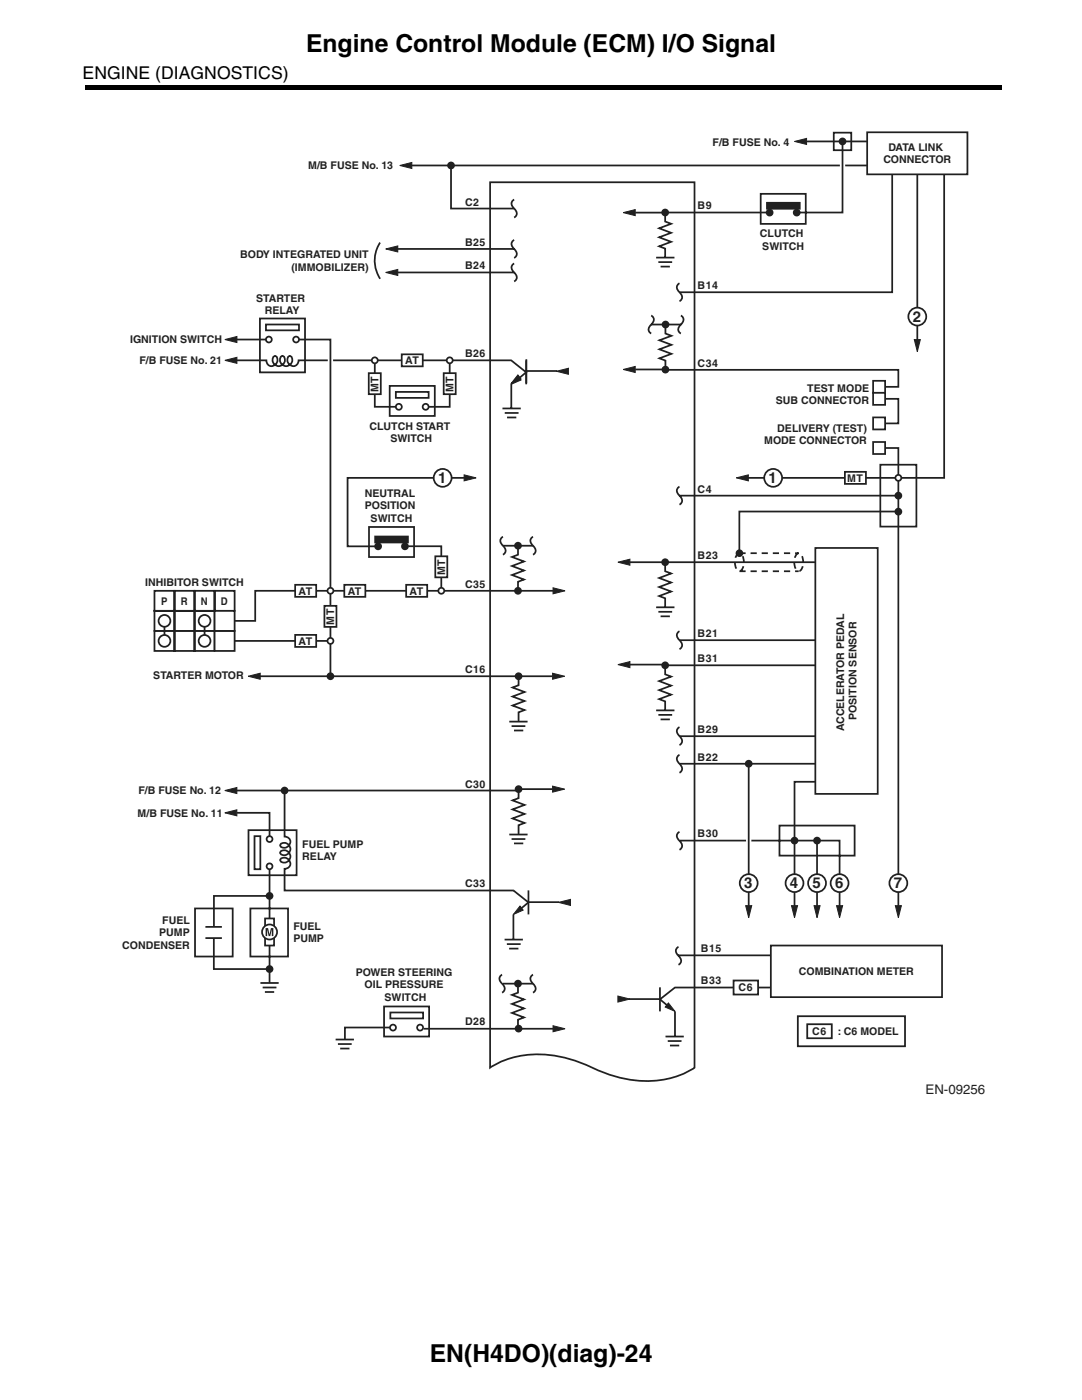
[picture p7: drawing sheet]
<svg xmlns="http://www.w3.org/2000/svg" width="216mm" height="279mm" viewBox="0 0 216 279" stroke-linecap="round" stroke-linejoin="round" font-family="sans-serif">
<path d="M17 17h183v.8h-183z" fill="#000"/>
<path d="M38.9 181.3h7.5v9.6h-7.5z" fill="none" stroke="#231f20" stroke-width=".35"/>
<path d="M92.6 94.8l2.4 .6-2.4 .6z" fill="#231f20"/>
<path d="M92.6 94.8l2.4 .6-2.4 .6z" fill="none" stroke="#231f20" stroke-width=".2"/>
<path d="M183.1 34.1v34.1M132.8 112.2h30.5M132.8 132.8h30.5M135.6 127.8h28.1M135.6 147h27.7M135.6 152.5h27.7M163.6 156.1h-5v25.6" fill="none" stroke="#231f20" stroke-width=".35"/>
<circle cx="90" cy="33" r=".59" fill="#231f20"/>
<circle cx="90" cy="33" r=".59" fill="none" stroke="#231f20" stroke-width=".35"/>
<circle cx="179.3" cy="102.1" r=".6" fill="#231f20"/>
<circle cx="179.3" cy="102.1" r=".6" fill="none" stroke="#231f20" stroke-width=".35"/>
<circle cx="132.8" cy="64.8" r=".6" fill="#231f20"/>
<g fill="none" stroke="#231f20" stroke-width=".35">
<path d="M175.7 92.8h7.2v12.3h-7.2zM76.7 200.9h9v6h-9zM77.9 202.1h6.6v1.2h-6.6z"/>
<circle cx="132.8" cy="64.8" r=".6"/>
</g>
<circle cx="78.4" cy="205.1" r=".59" fill="#fff"/>
<circle cx="78.4" cy="205.1" r=".59" fill="none" stroke="#231f20" stroke-width=".35"/>
<circle cx="83.9" cy="205.1" r=".59" fill="#fff"/>
<g fill="none" stroke="#231f20" stroke-width=".35">
<path d="M178.9 102.1h-31.3v8.4M67 207.5h3.6M67.5 208.4h2.7M67.9 209.3h1.9"/>
<circle cx="83.9" cy="205.1" r=".59"/>
</g>
<circle cx="147.6" cy="110.4" r=".58" fill="#231f20"/>
<circle cx="147.6" cy="110.4" r=".58" fill="none" stroke="#231f20" stroke-width=".35"/>
<path d="M79.8 33l2.4-.6v1.2z" fill="#231f20"/>
<path d="M79.8 33l2.4-.6v1.2z" fill="none" stroke="#231f20" stroke-width=".2"/>
<path d="M178.7 180.8h1.2l-.6 2.4z" fill="#231f20"/>
<path d="M178.7 180.8h1.2l-.6 2.4z" fill="none" stroke="#231f20" stroke-width=".2"/>
<path d="M102.6 39.8l-.1 .1a.88 .88 0 0 0-.3 1.2l.8 1.1a.9 .9 0 0 1-.4 1.2M135.6 56.5l-.1 .1a.88 .88 0 0 0-.3 1.2l.8 1.1a.9 .9 0 0 1-.4 1.2M174.3 88.2h2.4v2.4h-2.4zM135.6 126h-.1a.88 .88 0 0 0-.3 1.2l.8 1.1a.9 .9 0 0 1-.4 1.3" fill="none" stroke="#231f20" stroke-width=".35"/>
<circle cx="132.8" cy="112.2" r=".6" fill="#231f20"/>
<g fill="none" stroke="#231f20" stroke-width=".35">
<path d="M132.8 112.2v1.8l1.2 .5-2.4 .9 2.4 .9-2.4 .9 2.4 .9-2.4 .9 1.2 .4v1.8M131 121.2h3.6M131.4 122.1h2.8M131.9 123h1.8"/>
<circle cx="132.8" cy="112.2" r=".6"/>
</g>
<circle cx="132.8" cy="73.8" r=".6" fill="#231f20"/>
<g fill="none" stroke="#231f20" stroke-width=".35">
<path d="M132.8 64.8v1.8l1.2 .4-2.4 .9 2.4 .9-2.4 .9 2.4 .9-2.4 .9 1.2 .5v1.8"/>
<circle cx="132.8" cy="73.8" r=".6"/>
</g>
<circle cx="132.8" cy="42.4" r=".6" fill="#231f20"/>
<g fill="none" stroke="#231f20" stroke-width=".35">
<path d="M131 51.4h3.6M131.4 52.3h2.8M131.9 53.2h1.8M132.8 42.4v1.8l1.2 .5-2.4 .9 2.4 .9-2.4 .9 2.4 .9-2.4 .9 1.2 .4v1.8"/>
<circle cx="132.8" cy="42.4" r=".6"/>
</g>
<circle cx="132.8" cy="132.8" r=".6" fill="#231f20"/>
<g fill="none" stroke="#231f20" stroke-width=".35">
<path d="M81.9 33h92M90 33v8.6h12.6M178.1 34.6v23.7h-42.5M188.5 34.1v61.3h-9.2M133.4 42.4h19.6M132.8 73.8h46.5v3.4h-3.3M176 79.6h3.3v4.9h-3.3M176.8 89.4h2.5v91.7M132.8 132.8v1.8l1.2 .5-2.4 .9 2.4 .9-2.4 .9 2.4 .9-2.4 .9 1.2 .4v1.8M131 141.8h3.6M131.4 142.7h2.8M131.9 143.6h1.8"/>
<path d="M135.6 150.7h-.1a.88 .88 0 0 0-.3 1.2l.8 1.1a.9 .9 0 0 1-.4 1.3M135.6 145.1l-.1 .1a.88 .88 0 0 0-.3 1.2l.8 1.1a.9 .9 0 0 1-.4 1.2"/>
<circle cx="132.8" cy="132.8" r=".6"/>
</g>
<circle cx="149.4" cy="152.5" r=".6" fill="#231f20"/>
<circle cx="149.4" cy="152.5" r=".6" fill="none" stroke="#231f20" stroke-width=".35"/>
<circle cx="179.3" cy="176.3" r="1.79" fill="#fff"/>
<g fill="none" stroke="#231f20" stroke-width=".35">
<path d="M149.1 95.4h30.2M77.8 205.1h-9v2.4"/>
<circle cx="179.3" cy="176.3" r="1.79"/>
</g>
<path d="M168.6 94.2h4.2v2.4h-4.2z" fill="#fff"/>
<path d="M168.6 94.2h4.2v2.4h-4.2z" fill="none" stroke="#231f20" stroke-width=".35"/>
<circle cx="179.3" cy="95.4" r=".6" fill="#fff"/>
<circle cx="179.3" cy="95.4" r=".6" fill="none" stroke="#231f20" stroke-width=".35"/>
<path d="M162.7 109.4h12.5v49.1h-12.5z" fill="#fff"/>
<path d="M162.7 109.4h12.5v49.1h-12.5z" fill="none" stroke="#231f20" stroke-width=".35"/>
<circle cx="179.3" cy="98.9" r=".6" fill="#231f20"/>
<g fill="none" stroke="#231f20" stroke-width=".35">
<path d="M151.8 38.7h9v6h-9zM168.2 28.3v14.1h-8.9M135.6 97.1l-.1 .1a.88 .88 0 0 0-.3 1.2l.8 1.1a.9 .9 0 0 1-.4 1.2M135.6 98.9h43.7"/>
<circle cx="179.3" cy="98.9" r=".6"/>
</g>
<path d="M147.3 110.5l.3-.1a1.96 1.96 0 0 1 .8 2.4 1.01 1.01 0 0 1-1.1 1.1 2.7 2.7 0 0 1 0-3.4zM147.6 110.4h11.8M147.6 114h11.8M159.2 110.5l.2-.1a1.96 1.96 0 0 1 .9 2.4 1.01 1.01 0 0 1-1.1 1.1 2.7 2.7 0 0 1 0-3.4z" fill="none" stroke="#231f20" stroke-width=".35" stroke-dasharray="1.2 1" stroke-linecap="butt"/>
<path d="M168.2 31.8v2.9" fill="none" stroke="#fff" stroke-width="1.1" stroke-linecap="butt"/>
<path d="M153.1 40.5h6.5v1.2h-6.5z" fill="#231f20"/>
<path d="M153.1 40.5h6.5v1.2h-6.5z" fill="none" stroke="#231f20" stroke-width=".35"/>
<circle cx="153.6" cy="42.4" r=".59" fill="#231f20"/>
<circle cx="153.6" cy="42.4" r=".59" fill="none" stroke="#231f20" stroke-width=".35"/>
<circle cx="159" cy="42.4" r=".6" fill="#231f20"/>
<circle cx="159" cy="42.4" r=".6" fill="none" stroke="#231f20" stroke-width=".35"/>
<circle cx="103.5" cy="205.3" r=".6" fill="#231f20"/>
<g fill="none" stroke="#231f20" stroke-width=".35">
<path d="M100.2 194.6h-.1a.88 .88 0 0 0-.3 1.2l.8 1.1a.9 .9 0 0 1-.4 1.3M106.4 194.6h-.1a.88 .88 0 0 0-.3 1.2l.8 1.1a.9 .9 0 0 1-.4 1.3"/>
<circle cx="103.5" cy="205.3" r=".6"/>
</g>
<circle cx="103.4" cy="196.4" r=".6" fill="#231f20"/>
<g fill="none" stroke="#231f20" stroke-width=".35">
<path d="M103.4 196.4v1.8l-1.2 .4 2.4 .9-2.4 .9 2.4 .9-2.4 .9 2.4 .9-1.2 .5v1.2"/>
<circle cx="103.4" cy="196.4" r=".6"/>
</g>
<path d="M110.4 204.8l2.4 .6-2.4 .6z" fill="#231f20"/>
<path d="M110.4 204.8l2.4 .6-2.4 .6z" fill="none" stroke="#231f20" stroke-width=".2"/>
<path d="M126.8 42.4h5.9M100.4 196.4h6M84.6 205.4h25.8" fill="none" stroke="#231f20" stroke-width=".35"/>
<path d="M124.4 42.4l2.4-.6v1.2z" fill="#231f20"/>
<path d="M124.4 42.4l2.4-.6v1.2z" fill="none" stroke="#231f20" stroke-width=".2"/>
<path d="M126.8 73.8h5.9" fill="none" stroke="#231f20" stroke-width=".35"/>
<path d="M124.4 73.8l2.4-.6v1.2z" fill="#231f20"/>
<path d="M124.4 73.8l2.4-.6v1.2z" fill="none" stroke="#231f20" stroke-width=".2"/>
<path d="M125.7 112.2h7" fill="none" stroke="#231f20" stroke-width=".35"/>
<path d="M123.3 112.2l2.4-.6v1.2z" fill="#231f20"/>
<path d="M123.3 112.2l2.4-.6v1.2z" fill="none" stroke="#231f20" stroke-width=".2"/>
<path d="M125.7 132.7h7" fill="none" stroke="#231f20" stroke-width=".35"/>
<path d="M123.3 132.7l2.4-.6v1.2z" fill="#231f20"/>
<path d="M123.3 132.7l2.4-.6v1.2z" fill="none" stroke="#231f20" stroke-width=".2"/>
<path d="M130 63h.1a.88 .88 0 0 1 .3 1.2l-.8 1.1a.89 .89 0 0 0 .4 1.3M130 64.8h6M135.9 63h.1a.88 .88 0 0 1 .3 1.2l-.8 1.1a.9 .9 0 0 0 .4 1.3" fill="none" stroke="#231f20" stroke-width=".35"/>
<path d="M158.6 28.2l2.4-.6v1.2z" fill="#231f20"/>
<path d="M158.6 28.2l2.4-.6v1.2z" fill="none" stroke="#231f20" stroke-width=".2"/>
<path d="M160.4 28.2h14" fill="none" stroke="#231f20" stroke-width=".35"/>
<circle cx="168.2" cy="28.2" r=".6" fill="#231f20"/>
<g fill="none" stroke="#231f20" stroke-width=".35">
<path d="M46.7 71.9h6.5a1.09 1.09 0 0 0 1.6 1 1.09 1.09 0 0 0 .1-1.8 1.11 1.11 0 0 0-.4 1.3 1.11 1.11 0 0 0 1.1 .7 1.14 1.14 0 0 0 1.2-.8 1.14 1.14 0 0 0-.4-1.3 1.14 1.14 0 0 0-.4 1.5 1.14 1.14 0 0 0 1.5 .5 1.08 1.08 0 0 0 .8-.8 1.08 1.08 0 0 0-.5-1.1 1.1 1.1 0 0 0 .2 1.8 1.1 1.1 0 0 0 1.6-1h42.4l3 2.4-1.5 1.3M105 71.9v4.8"/>
<circle cx="168.2" cy="28.2" r=".6"/>
</g>
<path d="M103.3 75l.7 .9-2 .8z" fill="#231f20"/>
<path d="M103.3 75l.7 .9-2 .8z" fill="none" stroke="#231f20" stroke-width=".2"/>
<path d="M66 71.1v1.8" fill="none" stroke="#fff" stroke-width="1.1" stroke-linecap="butt"/>
<path d="M46.3 127.9h19.6M51.7 135h51.9" fill="none" stroke="#231f20" stroke-width=".35"/>
<circle cx="66" cy="135" r=".6" fill="#231f20"/>
<circle cx="66" cy="135" r=".6" fill="none" stroke="#231f20" stroke-width=".35"/>
<path d="M44.9 67.8l2.4-.6v1.2z" fill="#231f20"/>
<path d="M44.9 67.8l2.4-.6v1.2z" fill="none" stroke="#231f20" stroke-width=".2"/>
<path d="M49.5 135l2.4-.6v1.2z" fill="#231f20"/>
<path d="M49.5 135l2.4-.6v1.2z" fill="none" stroke="#231f20" stroke-width=".2"/>
<path d="M44.9 71.9l2.4-.6v1.2z" fill="#231f20"/>
<path d="M44.9 71.9l2.4-.6v1.2z" fill="none" stroke="#231f20" stroke-width=".2"/>
<path d="M46.8 67.8h6.9M59.1 67.8h6.9v67.2M74.8 71.9v9.3h4.8M89.8 72v9.2h-4.8" fill="none" stroke="#231f20" stroke-width=".35"/>
<path d="M73.6 74.5h2.4v4.2h-2.4z" fill="#fff"/>
<path d="M73.6 74.5h2.4v4.2h-2.4z" fill="none" stroke="#231f20" stroke-width=".35"/>
<path d="M88.6 74.5h2.4v4.2h-2.4z" fill="#fff"/>
<path d="M77.8 77h9v6h-9zM79 78.2h6.6v1.2h-6.6zM88.6 74.5h2.4v4.2h-2.4z" fill="none" stroke="#231f20" stroke-width=".35"/>
<circle cx="79.6" cy="81.2" r=".59" fill="#fff"/>
<circle cx="79.6" cy="81.2" r=".59" fill="none" stroke="#231f20" stroke-width=".35"/>
<circle cx="85" cy="81.2" r=".6" fill="#fff"/>
<circle cx="85" cy="81.2" r=".6" fill="none" stroke="#231f20" stroke-width=".35"/>
<path d="M80.2 70.7h4.2v2.4h-4.2z" fill="#fff"/>
<path d="M80.2 70.7h4.2v2.4h-4.2z" fill="none" stroke="#231f20" stroke-width=".35"/>
<circle cx="74.8" cy="71.9" r=".6" fill="#fff"/>
<circle cx="74.8" cy="71.9" r=".6" fill="none" stroke="#231f20" stroke-width=".35"/>
<circle cx="89.8" cy="71.9" r=".6" fill="#fff"/>
<g fill="none" stroke="#231f20" stroke-width=".35">
<path d="M102.1 76.5v5.1M100.3 81.5h3.6M100.8 82.4h2.7M101.2 83.3h1.9"/>
<circle cx="89.8" cy="71.9" r=".6"/>
</g>
<path d="M111.1 74.1l2.4-.6v1.2z" fill="#231f20"/>
<path d="M111.1 74.1l2.4-.6v1.2z" fill="none" stroke="#231f20" stroke-width=".2"/>
<path d="M105.1 71.7v4.8" fill="none" stroke="#231f20" stroke-width=".35"/>
<path d="M103.4 74.8l.6 .9-1.9 .8z" fill="#231f20"/>
<path d="M103.4 74.8l.6 .9-1.9 .8z" fill="none" stroke="#231f20" stroke-width=".2"/>
<path d="M105.1 74.1h6.1M101.7 144.1h3.6M102.1 145h2.8M102.6 145.8h1.8" fill="none" stroke="#231f20" stroke-width=".35"/>
<circle cx="103.5" cy="135" r=".6" fill="#231f20"/>
<g fill="none" stroke="#231f20" stroke-width=".35">
<path d="M110.3 135h-6.8v1.8l-1.2 .4 2.4 .9-2.4 .9 2.4 .9-2.4 .9 2.4 .9-1.2 .5v1.9"/>
<circle cx="103.5" cy="135" r=".6"/>
</g>
<path d="M110.3 134.4l2.4 .6-2.4 .6z" fill="#231f20"/>
<path d="M110.3 134.4l2.4 .6-2.4 .6z" fill="none" stroke="#231f20" stroke-width=".2"/>
<path d="M100.4 107.1l-.1 .1a.88 .88 0 0 0-.3 1.2l.8 1.1a.89 .89 0 0 1-.4 1.2M103.5 117.9h-52.6v6h-5.3M106.4 107.1l-.1 .1a.88 .88 0 0 0-.3 1.2l.8 1.1a.89 .89 0 0 1-.4 1.2" fill="none" stroke="#231f20" stroke-width=".35"/>
<circle cx="103.4" cy="108.9" r=".6" fill="#231f20"/>
<circle cx="103.4" cy="108.9" r=".6" fill="none" stroke="#231f20" stroke-width=".35"/>
<circle cx="103.4" cy="117.9" r=".6" fill="#231f20"/>
<g fill="none" stroke="#231f20" stroke-width=".35">
<path d="M103.4 108.9v1.8l-1.2 .5 2.4 .9-2.4 .9 2.4 .9-2.4 .9 2.4 .9-1.2 .4v1.2"/>
<circle cx="103.4" cy="117.9" r=".6"/>
</g>
<path d="M110.4 117.3l2.4 .6-2.4 .6z" fill="#231f20"/>
<path d="M110.4 117.3l2.4 .6-2.4 .6z" fill="none" stroke="#231f20" stroke-width=".2"/>
<path d="M100.4 108.9h6M103.4 117.9h7" fill="none" stroke="#231f20" stroke-width=".35"/>
<path d="M58.9 126.7h4.2v2.4h-4.2z" fill="#fff"/>
<path d="M58.9 126.7h4.2v2.4h-4.2z" fill="none" stroke="#231f20" stroke-width=".35"/>
<path d="M58.9 116.7h4.2v2.4h-4.2z" fill="#fff"/>
<path d="M58.9 116.7h4.2v2.4h-4.2zM73.7 105.2h9v6h-9z" fill="none" stroke="#231f20" stroke-width=".35"/>
<path d="M74.9 107.1h6.5v1.2h-6.5z" fill="#231f20"/>
<path d="M74.9 107.1h6.5v1.2h-6.5z" fill="none" stroke="#231f20" stroke-width=".35"/>
<circle cx="75.5" cy="109.1" r=".59" fill="#231f20"/>
<circle cx="75.5" cy="109.1" r=".59" fill="none" stroke="#231f20" stroke-width=".35"/>
<circle cx="80.8" cy="109.1" r=".59" fill="#231f20"/>
<circle cx="80.8" cy="109.1" r=".59" fill="none" stroke="#231f20" stroke-width=".35"/>
<path d="M68.7 116.7h4.2v2.4h-4.2z" fill="#fff"/>
<path d="M68.7 116.7h4.2v2.4h-4.2z" fill="none" stroke="#231f20" stroke-width=".35"/>
<path d="M81.1 116.7h4.2v2.4h-4.2z" fill="#fff"/>
<path d="M93 95.4h-23.6v13.7h5.5M81.1 116.7h4.2v2.4h-4.2zM81.5 109h6.6v8.9" fill="none" stroke="#231f20" stroke-width=".35"/>
<circle cx="154.3" cy="95.4" r="1.79" fill="#fff"/>
<circle cx="154.3" cy="95.4" r="1.79" fill="none" stroke="#231f20" stroke-width=".35"/>
<circle cx="88.4" cy="95.4" r="1.79" fill="#fff"/>
<circle cx="88.4" cy="95.4" r="1.79" fill="none" stroke="#231f20" stroke-width=".35"/>
<path d="M86.9 111.1h2.4v4.2h-2.4z" fill="#fff"/>
<path d="M86.9 111.1h2.4v4.2h-2.4z" fill="none" stroke="#231f20" stroke-width=".35"/>
<circle cx="88.1" cy="117.9" r=".6" fill="#fff"/>
<g fill="none" stroke="#231f20" stroke-width=".35">
<path d="M30.8 125.9h4v4h-4zM32.8 123.9v4M34.8 125.9h4v4h-4zM38.8 125.9h4v4h-4zM40.8 123.9v4"/>
<circle cx="88.1" cy="117.9" r=".6"/>
</g>
<path d="M42.8 125.9h4v4h-4z" fill="#fff"/>
<path d="M30.8 117.9h4v4h-4zM34.8 117.9h4v4h-4zM38.8 117.9h4v4h-4zM42.8 117.9h4v4h-4zM30.8 121.9h4v4h-4zM34.8 121.9h4v4h-4zM38.8 121.9h4v4h-4zM42.8 125.9h4v4h-4z" fill="none" stroke="#231f20" stroke-width=".35"/>
<path d="M42.8 121.9h4v4h-4z" fill="#fff"/>
<path d="M42.8 121.9h4v4h-4z" fill="none" stroke="#231f20" stroke-width=".35"/>
<circle cx="32.8" cy="127.9" r="1.18" fill="#fff"/>
<circle cx="32.8" cy="127.9" r="1.18" fill="none" stroke="#231f20" stroke-width=".35"/>
<circle cx="40.8" cy="127.9" r="1.18" fill="#fff"/>
<circle cx="40.8" cy="127.9" r="1.18" fill="none" stroke="#231f20" stroke-width=".35"/>
<circle cx="32.8" cy="123.9" r="1.18" fill="#fff"/>
<circle cx="32.8" cy="123.9" r="1.18" fill="none" stroke="#231f20" stroke-width=".35"/>
<circle cx="40.8" cy="123.9" r="1.18" fill="#fff"/>
<circle cx="40.8" cy="123.9" r="1.18" fill="none" stroke="#231f20" stroke-width=".35"/>
<circle cx="66" cy="117.9" r=".6" fill="#fff"/>
<circle cx="66" cy="117.9" r=".6" fill="none" stroke="#231f20" stroke-width=".35"/>
<path d="M64.8 120.9h2.4v4.2h-2.4z" fill="#fff"/>
<path d="M64.8 120.9h2.4v4.2h-2.4z" fill="none" stroke="#231f20" stroke-width=".35"/>
<circle cx="66" cy="127.9" r=".6" fill="#fff"/>
<g fill="none" stroke="#231f20" stroke-width=".35">
<path d="M97.8 36.4h40.8v176.7a17.7 17.7 0 0 1-13.4 2.3 38.5 38.5 0 0 1-9.4-3.3 20.1 20.1 0 0 0-17.1 .5l-.9 .5z"/>
<circle cx="66" cy="127.9" r=".6"/>
</g>
<path d="M174.3 76h2.4v2.4h-2.4z" fill="#fff"/>
<path d="M174.3 76h2.4v2.4h-2.4z" fill="none" stroke="#231f20" stroke-width=".35"/>
<path d="M174.3 78.4h2.4v2.4h-2.4z" fill="#fff"/>
<path d="M174.3 78.4h2.4v2.4h-2.4z" fill="none" stroke="#231f20" stroke-width=".35"/>
<path d="M174.3 83.3h2.4v2.4h-2.4z" fill="#fff"/>
<path d="M174.3 83.3h2.4v2.4h-2.4z" fill="none" stroke="#231f20" stroke-width=".35"/>
<path d="M173.1 26.4h20v8.4h-20z" fill="#fff"/>
<path d="M173.1 26.4h20v8.4h-20zM53.1 64.8h6.6v1.1h-6.6z" fill="none" stroke="#231f20" stroke-width=".35"/>
<circle cx="53.7" cy="67.8" r=".58" fill="#fff"/>
<g fill="none" stroke="#231f20" stroke-width=".35">
<path d="M51.9 63.6h9v10.7h-9z"/>
<circle cx="53.7" cy="67.8" r=".58"/>
</g>
<circle cx="59.1" cy="67.8" r=".58" fill="#fff"/>
<circle cx="59.1" cy="67.8" r=".58" fill="none" stroke="#231f20" stroke-width=".35"/>
<circle cx="56.8" cy="157.8" r=".59" fill="#231f20"/>
<g fill="none" stroke="#231f20" stroke-width=".35">
<path d="M52 196.2h3.6M52.4 197.1h2.8M52.9 198h1.8"/>
<circle cx="56.8" cy="157.8" r=".59"/>
</g>
<path d="M44.9 157.8l2.4-.6v1.2z" fill="#231f20"/>
<path d="M44.9 157.8l2.4-.6v1.2z" fill="none" stroke="#231f20" stroke-width=".2"/>
<path d="M44.9 162.3l2.4-.6v1.2z" fill="#231f20"/>
<path d="M44.9 162.3l2.4-.6v1.2z" fill="none" stroke="#231f20" stroke-width=".2"/>
<path d="M46.7 157.8h56.9M47.3 162.3h6.5v5.2M53.8 173v23.3M50 181.3h7.5v9.6h-7.5z" fill="none" stroke="#231f20" stroke-width=".35"/>
<path d="M52.9 183.3h1.8v5.4h-1.8z" fill="#fff"/>
<path d="M52.9 183.3h1.8v5.4h-1.8z" fill="none" stroke="#231f20" stroke-width=".35"/>
<circle cx="53.8" cy="186" r="1.5" fill="#fff"/>
<circle cx="53.8" cy="186" r="1.5" fill="none" stroke="#231f20" stroke-width=".35"/>
<path d="M53 185.3h.5l.3 1.2 .3-1.2h.5v1.6h-.3v-1.4l-.3 1.4h-.4l-.3-1.4v1.4h-.3z" fill="#231f20"/>
<path d="M102.5 177.7l3 2.4-1.6 1.3M102.6 168.4h1.8M100.7 187.6h3.7M101.2 188.5h2.7M101.6 189.4h1.9M102.5 182.5v5.1" fill="none" stroke="#231f20" stroke-width=".35"/>
<path d="M111.5 180.1l2.4-.6v1.2z" fill="#231f20"/>
<path d="M111.5 180.1l2.4-.6v1.2z" fill="none" stroke="#231f20" stroke-width=".2"/>
<path d="M105.5 177.7v4.8" fill="none" stroke="#231f20" stroke-width=".35"/>
<path d="M103.8 180.9l.6 .8-1.9 .8z" fill="#231f20"/>
<path d="M103.8 180.9l.6 .8-1.9 .8z" fill="none" stroke="#231f20" stroke-width=".2"/>
<path d="M101.7 166.6h3.6M102.1 167.5h2.8M105.5 180.1h6.1" fill="none" stroke="#231f20" stroke-width=".35"/>
<circle cx="103.5" cy="157.5" r=".6" fill="#231f20"/>
<g fill="none" stroke="#231f20" stroke-width=".35">
<path d="M110.3 157.5h-6.8v1.8l-1.2 .5 2.4 .9-2.4 .9 2.4 .9-2.4 .9 2.4 .9-1.2 .4v1.9"/>
<circle cx="103.5" cy="157.5" r=".6"/>
</g>
<path d="M110.3 156.9l2.4 .6-2.4 .6z" fill="#231f20"/>
<path d="M110.3 156.9l2.4 .6-2.4 .6z" fill="none" stroke="#231f20" stroke-width=".2"/>
<path d="M50.8 166.9h1.2v6.6h-1.2z" fill="none" stroke="#231f20" stroke-width=".35"/>
<circle cx="53.8" cy="172.9" r=".58" fill="#fff"/>
<g fill="none" stroke="#231f20" stroke-width=".35">
<path d="M49.6 165.7h9.6v9h-9.6z"/>
<circle cx="53.8" cy="172.9" r=".58"/>
</g>
<circle cx="53.8" cy="167.5" r=".58" fill="#fff"/>
<g fill="none" stroke="#231f20" stroke-width=".35">
<path d="M56.8 158v9a1.1 1.1 0 0 1 1 1.6 1.1 1.1 0 0 1-1.9 .2 1.11 1.11 0 0 1 1.3-.5 1.11 1.11 0 0 1 .8 1.2 1.13 1.13 0 0 1-.8 1.1 1.13 1.13 0 0 1-1.3-.4 1.16 1.16 0 0 1 1.6-.2 1.16 1.16 0 0 1 .2 1.6 1.03 1.03 0 0 1-1.8 .1 1.09 1.09 0 0 1 1.9 .1 1.09 1.09 0 0 1-1 1.6v4.4h45.8"/>
<circle cx="53.8" cy="167.5" r=".58"/>
</g>
<path d="M182.5 67.8h1.2l-.6 2.4z" fill="#231f20"/>
<path d="M182.5 67.8h1.2l-.6 2.4z" fill="none" stroke="#231f20" stroke-width=".2"/>
<circle cx="183.1" cy="63.2" r="1.79" fill="#fff"/>
<g fill="none" stroke="#231f20" stroke-width=".35">
<path d="M75.9 48.4a6.6 6.6 0 0 0 0 7.3M78.7 49.7h23.9M78.7 54.4h23.9M102.6 47.9h-.1a.88 .88 0 0 0-.3 1.2l.8 1.1a.9 .9 0 0 1-.4 1.3M102.6 52.6h-.1a.88 .88 0 0 0-.3 1.2l.8 1.1a.9 .9 0 0 1-.4 1.3"/>
<circle cx="183.1" cy="63.2" r="1.79"/>
</g>
<path d="M77 49.7l2.4-.6v1.2z" fill="#231f20"/>
<path d="M77 49.7l2.4-.6v1.2z" fill="none" stroke="#231f20" stroke-width=".2"/>
<path d="M77 54.4l2.4-.6v1.2z" fill="#231f20"/>
<path d="M77 54.4l2.4-.6v1.2z" fill="none" stroke="#231f20" stroke-width=".2"/>
<path d="M135.4 190.7h20M135.4 189l-.1 .1a.88 .88 0 0 0-.3 1.1l.8 1.2a.9 .9 0 0 1-.4 1.2M132.8 206.9h3.7M133.3 207.8h2.7M133.7 208.7h1.9M134.7 201.9v5" fill="none" stroke="#231f20" stroke-width=".35"/>
<path d="M123.3 198.8l2.4 .6-2.4 .6z" fill="#231f20"/>
<path d="M123.3 198.8l2.4 .6-2.4 .6z" fill="none" stroke="#231f20" stroke-width=".2"/>
<path d="M131.7 197.1v4.8" fill="none" stroke="#231f20" stroke-width=".35"/>
<path d="M133.4 200.2l1.3 1.7-1.9-.9z" fill="#231f20"/>
<path d="M133.4 200.2l1.3 1.7-1.9-.9z" fill="none" stroke="#231f20" stroke-width=".2"/>
<path d="M125.6 199.4h6.1M154.7 197.1h-20l-3 2.4 1.6 1.3" fill="none" stroke="#231f20" stroke-width=".35"/>
<path d="M153.9 188.7h34.1v10.3h-34.1z" fill="#fff"/>
<path d="M135.6 166l-.1 .1a.88 .88 0 0 0-.3 1.2l.8 1.1a.9 .9 0 0 1-.4 1.2M135.7 167.8h31.9v13.9M155.6 164.8h15v6h-15zM153.9 188.7h34.1v10.3h-34.1z" fill="none" stroke="#231f20" stroke-width=".35"/>
<circle cx="163.1" cy="167.8" r=".6" fill="#231f20"/>
<circle cx="163.1" cy="167.8" r=".6" fill="none" stroke="#231f20" stroke-width=".35"/>
<path d="M162.5 180.8h1.2l-.6 2.4z" fill="#231f20"/>
<path d="M162.5 180.8h1.2l-.6 2.4z" fill="none" stroke="#231f20" stroke-width=".2"/>
<path d="M163.1 167.9v13.3" fill="none" stroke="#231f20" stroke-width=".35"/>
<circle cx="163.1" cy="176.3" r="1.79" fill="#fff"/>
<circle cx="163.1" cy="176.3" r="1.79" fill="none" stroke="#231f20" stroke-width=".35"/>
<circle cx="158.6" cy="167.8" r=".6" fill="#231f20"/>
<circle cx="158.6" cy="167.8" r=".6" fill="none" stroke="#231f20" stroke-width=".35"/>
<circle cx="167.6" cy="176.3" r="1.79" fill="#fff"/>
<circle cx="167.6" cy="176.3" r="1.79" fill="none" stroke="#231f20" stroke-width=".35"/>
<circle cx="158.6" cy="176.3" r="1.79" fill="#fff"/>
<g fill="none" stroke="#231f20" stroke-width=".35">
<path d="M149.4 152.5v28.9"/>
<circle cx="158.6" cy="176.3" r="1.79"/>
</g>
<path d="M149.4 166.6v2.6" fill="none" stroke="#fff" stroke-width="1.1" stroke-linecap="butt"/>
<path d="M148.8 180.8h1.2l-.6 2.4z" fill="#231f20"/>
<path d="M148.8 180.8h1.2l-.6 2.4z" fill="none" stroke="#231f20" stroke-width=".2"/>
<path d="M158 180.8h1.2l-.6 2.4z" fill="#231f20"/>
<path d="M158 180.8h1.2l-.6 2.4z" fill="none" stroke="#231f20" stroke-width=".2"/>
<path d="M167 180.8h1.2l-.6 2.4z" fill="#231f20"/>
<path d="M167 180.8h1.2l-.6 2.4z" fill="none" stroke="#231f20" stroke-width=".2"/>
<circle cx="149.4" cy="176.3" r="1.79" fill="#fff"/>
<circle cx="149.4" cy="176.3" r="1.79" fill="none" stroke="#231f20" stroke-width=".35"/>
<path d="M147 95.4l2.4-.6v1.2z" fill="#231f20"/>
<path d="M147 95.4l2.4-.6v1.2z" fill="none" stroke="#231f20" stroke-width=".2"/>
<path d="M53.7 178.8h-11v6.2M41 185h3.3M41 187.3h3.3M42.7 187.3v6.1h11" fill="none" stroke="#231f20" stroke-width=".35"/>
<circle cx="53.8" cy="178.8" r=".6" fill="#231f20"/>
<circle cx="53.8" cy="178.8" r=".6" fill="none" stroke="#231f20" stroke-width=".35"/>
<circle cx="53.8" cy="193.4" r=".6" fill="#231f20"/>
<g fill="none" stroke="#231f20" stroke-width=".35">
<path d="M166.4 26.5h3.5v3.5h-3.5z"/>
<circle cx="53.8" cy="193.4" r=".6"/>
</g>
<path d="M159.3 202.9h21.3v6h-21.3z" fill="#fff"/>
<path d="M159.3 202.9h21.3v6h-21.3z" fill="none" stroke="#231f20" stroke-width=".35"/>
<path d="M161.1 204.5h4.9v2.8h-4.9z" fill="#fff"/>
<path d="M161.1 204.5h4.9v2.8h-4.9z" fill="none" stroke="#231f20" stroke-width=".35"/>
<path d="M146.4 195.7h4.9v2.8h-4.9z" fill="#fff"/>
<path d="M146.4 195.7h4.9v2.8h-4.9z" fill="none" stroke="#231f20" stroke-width=".35"/>
<g font-size="4.9">
<text x="61.1" y="10.3">Engine Control Module (ECM) I/O Signal</text>
<text x="85.8" y="271.9">EN(H4DO)(diag)-24</text>
</g>
<text font-size="3.5" x="16.5" y="15.7">ENGINE (DIAGNOSTICS)</text>
<g font-size="3" fill="#231f20">
<text x="182.2" y="64.2">2</text>
<text x="87.4" y="96.4">1</text>
<text x="153.4" y="96.4">1</text>
<text x="148.5" y="177.3">3</text>
<text x="157.7" y="177.3">4</text>
<text x="162.2" y="177.3">5</text>
<text x="166.7" y="177.3">6</text>
<text x="178.4" y="177.3">7</text>
</g>
<text font-size="2.6" fill="#231f20" x="184.7" y="218.3">EN-09256</text>
<g font-size="2.1" fill="#231f20">
<text x="142.2" y="29.1">F/B FUSE No. 4</text>
<text x="61.5" y="33.8">M/B FUSE No. 13</text>
<text x="176.3" y="32.6">CONNECTOR</text>
<text x="177.3" y="30.2">DATA LINK</text>
<text x="92.8" y="41">C2</text>
<text x="139.2" y="41.8">B9</text>
<text x="151.7" y="47.4">CLUTCH</text>
<text x="47.9" y="51.6">BODY INTEGRATED UNIT</text>
<text x="92.8" y="49.1">B25</text>
<text x="92.8" y="53.8">B24</text>
<text x="152.2" y="49.8">SWITCH</text>
<text x="58.2" y="54.1">(IMMOBILIZER)</text>
<text x="139.2" y="57.7">B14</text>
<text x="51.1" y="60.3">STARTER</text>
<text x="52.9" y="62.7">RELAY</text>
<text x="26" y="68.6">IGNITION SWITCH</text>
<text x="92.8" y="71.3">B26</text>
<text x="27.8" y="72.7">F/B FUSE No. 21</text>
<text x="80.9" y="72.7">AT</text>
<text x="139.2" y="73.2">C34</text>
<text x="75.6" y="78.2" transform="rotate(-90 75.6 78.2)">MT</text>
<text x="90.5" y="78.2" transform="rotate(-90 90.5 78.2)">MT</text>
<text x="154.9" y="80.7">SUB CONNECTOR</text>
<text x="161.1" y="78.2">TEST MODE</text>
<text x="73.8" y="85.8">CLUTCH START</text>
<text x="77.9" y="88.3">SWITCH</text>
<text x="152.5" y="88.7">MODE CONNECTOR</text>
<text x="155.2" y="86.2">DELIVERY (TEST)</text>
<text x="72.8" y="101.7">POSITION</text>
<text x="72.8" y="99.2">NEUTRAL</text>
<text x="139.2" y="98.3">C4</text>
<text x="169.1" y="96.2">MT</text>
<text x="74" y="104.1">SWITCH</text>
<text x="139.2" y="111.6">B23</text>
<text x="29" y="117">INHIBITOR SWITCH</text>
<text x="59.6" y="118.7">AT</text>
<text x="69.4" y="118.7">AT</text>
<text x="81.8" y="118.7">AT</text>
<text x="88.9" y="114.8" transform="rotate(-90 88.9 114.8)">MT</text>
<text x="92.8" y="117.3">C35</text>
<text x="32.1" y="120.7">P</text>
<text x="36.1" y="120.7">R</text>
<text x="40.1" y="120.7">N</text>
<text x="44.1" y="120.7">D</text>
<text x="66.7" y="124.7" transform="rotate(-90 66.7 124.7)">MT</text>
<text x="59.6" y="128.7">AT</text>
<text x="139.2" y="127.2">B21</text>
<text x="30.6" y="135.6">STARTER MOTOR</text>
<text x="92.8" y="134.4">C16</text>
<text x="139.2" y="132.2">B31</text>
<text x="171" y="143.8" transform="rotate(-90 171 143.8)">POSITION SENSOR</text>
<text x="139.2" y="146.4">B29</text>
<text x="168.5" y="146" transform="rotate(-90 168.5 146)">ACCELERATOR PEDAL</text>
<text x="139.2" y="151.9">B22</text>
<text x="27.6" y="158.5">F/B FUSE No. 12</text>
<text x="92.8" y="157.2">C30</text>
<text x="27.5" y="163">M/B FUSE No. 11</text>
<text x="139.2" y="167.2">B30</text>
<text x="60.3" y="169.3">FUEL PUMP</text>
<text x="60.3" y="171.7">RELAY</text>
<text x="92.8" y="177.2">C33</text>
<text x="32.4" y="184.4">FUEL</text>
<text x="58.6" y="185.6">FUEL</text>
<text x="24.4" y="189.4">CONDENSER</text>
<text x="31.8" y="186.9">PUMP</text>
<text x="58.6" y="188.1">PUMP</text>
<text x="139.9" y="190.1">B15</text>
<text x="71" y="194.8">POWER STEERING</text>
<text x="72.8" y="197.3">OIL PRESSURE</text>
<text x="139.9" y="196.5">B33</text>
<text x="147.4" y="197.9">C6</text>
<text x="159.5" y="194.7">COMBINATION METER</text>
<text x="76.8" y="199.8">SWITCH</text>
<text x="92.8" y="204.5">D28</text>
<text x="162.1" y="206.6">C6</text>
<text x="167.3" y="206.6">: C6 MODEL</text>
</g>
</svg>
